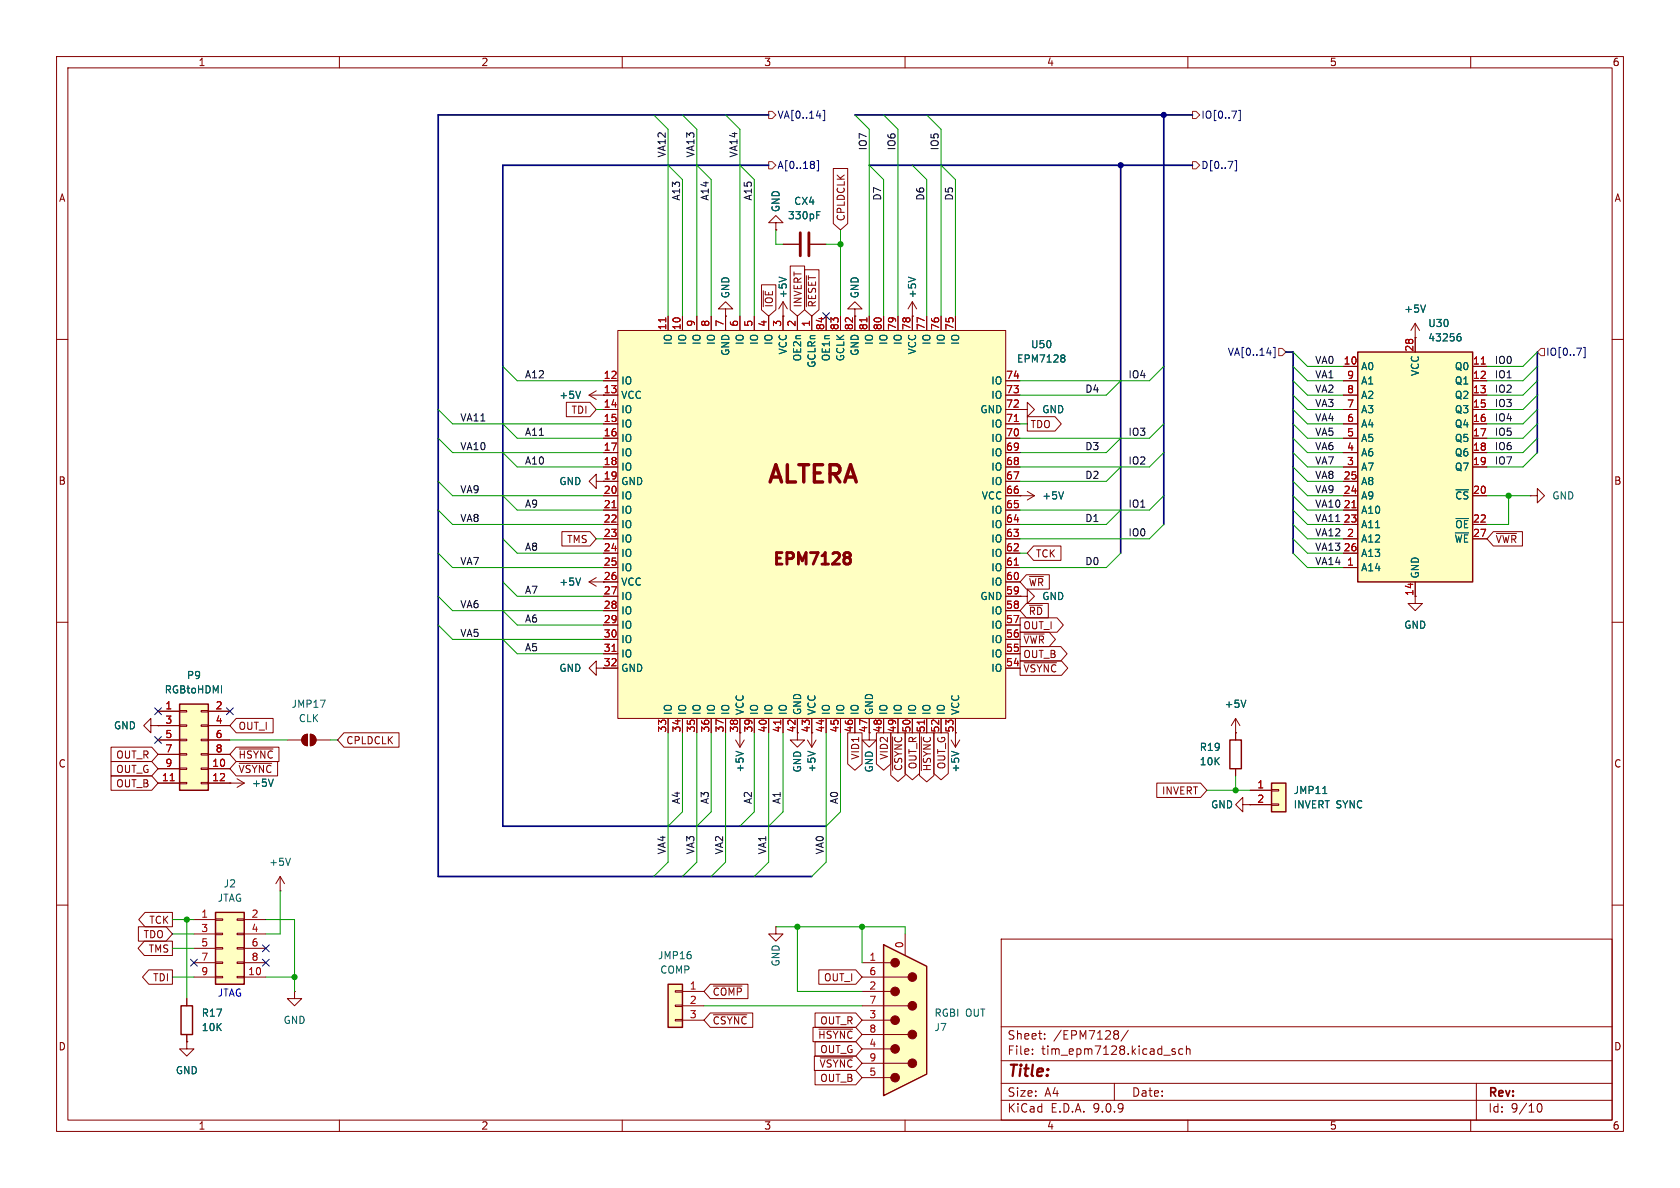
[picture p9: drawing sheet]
<svg xmlns="http://www.w3.org/2000/svg" width="297mm" height="210mm" viewBox="0 0 297 210" stroke-linecap="round" stroke-linejoin="round" font-family="sans-serif">
<g fill="none" stroke="#840000" stroke-width=".18">
<path d="M10 10h277v190h-277zM12 12h273v186h-273zM60 10v2M110 10v2M160 10v2M210 10v2M260 10v2M138.4 43.2h2.8M143.3 43.2h2.7M161.3 55.9h.1M161.3 53.3l-.8 1.3M161.3 53.3l.8 1.3"/>
<path d="M161.3 53.3v2.6M10 60h2M104.1 69.9l1.3 .7M104.1 69.9h2.6M105.4 69.1l-1.3 .8M285 60h2M10 110h2M285 110h2M141 129.5v1.3h1.2l-1.2 1.3-1.3-1.3h1.3M142.7 130.8l.8 1.3M143.5 129.5v2.6M144.3 130.8l-.8 1.3"/>
<path d="M153.7 129.5v1.3h1.2l-1.2 1.3-1.3-1.3h1.3M10 160h2M177 166h108v32h-108zM285 160h2M60 198v2M110 198v2M160 198v2M177 194.5h108M177 191.5h108M177 187.5h108M177 181.5h108M182.5 186.3v.1"/>
<path d="M182.5 185.5v.1M184.7 183.6v.1M184.7 182.8v.1M197 191.5v3M197.2 182.2l.4 .1 .1 .2-.2 .3M197.2 182.8h.3M197.5 182.8l.2 .2v.4l-.1 .2-.4 .1M199.5 182.1l-1.3 2M207.2 185.7l.6 .4-.2 .3-.4-.1M207.7 185.5l-.3-.1-.2 .2M209.1 185.5l-.4-.1-.3 .3v.4l.1 .2h.6M209.7 185.5l.3-.1 .3 .1 .1 .9"/>
<path d="M209.7 184.9v1.5M210 198v2M260 198v2M261 191.5v6.5M271.7 195.7l.2-.5 .2-.1a.81 .81 0 0 1 .6 .6 .81 .81 0 0 1-.3 .8h-.4l-.3-.5"/>
</g>
<path d="M144.4 38h.4M144.4 37.4h.6M160.6 49l1.3 .4M102.6 69.2l-.4 1.2M142.8 132.8l1.3 .4" fill="none" stroke="#006464" stroke-width=".18"/>
<path d="M141.5 41.1v4.1M143 41.1v4.1" fill="none" stroke="#840000" stroke-width=".51"/>
<path d="M109.2 58.4h68.6v68.6h-68.6z" fill="#ffffc2"/>
<g fill="none" stroke="#840000" stroke-width=".18">
<path d="M109.2 58.4h68.6v68.6h-68.6zM118.1 55.9v2.5M120.6 55.9v2.5M123.2 55.9v2.5M125.7 55.9v2.5M128.3 55.9v2.5M130.8 55.9v2.5M133.3 55.9v2.5M135.9 55.9v2.5M138.4 55.9v2.5M141 55.9v2.5M143.5 55.9v2.5"/>
<path d="M146 55.9v2.5M148.6 55.9v2.5M151.1 55.9v2.5M153.7 55.9v2.5M156.2 55.9v2.5M158.7 55.9v2.5M161.3 55.9v2.5M163.8 55.9v2.5M166.4 55.9v2.5M168.9 55.9v2.5M106.7 67.3h2.5M106.7 69.9h2.5"/>
<path d="M106.7 72.4h2.5M106.7 74.9h2.5M106.7 77.5h2.5M177.8 67.3h2.5M177.8 69.9h2.5M177.8 72.4h2.5M177.8 74.9h2.5M177.8 77.5h2.5M106.7 80h2.5M106.7 82.6h2.5M106.7 85.1h2.5M106.7 87.6h2.5"/>
<path d="M106.7 90.2h2.5M106.7 92.7h2.5M106.7 95.3h2.5M106.7 97.8h2.5M177.8 80h2.5M177.8 82.6h2.5M177.8 85.1h2.5M177.8 87.6h2.5M177.8 90.2h2.5M177.8 92.7h2.5M177.8 95.3h2.5M177.8 97.8h2.5"/>
<path d="M106.7 100.3h2.5M106.7 102.9h2.5M106.7 105.4h2.5M106.7 108h2.5M106.7 110.5h2.5M106.7 113h2.5M106.7 115.6h2.5M106.7 118.1h2.5M177.8 100.3h2.5M177.8 102.9h2.5M177.8 105.4h2.5M177.8 108h2.5"/>
<path d="M177.8 110.5h2.5M177.8 113h2.5M177.8 115.6h2.5M177.8 118.1h2.5M118.1 127v2.5M120.6 127v2.5M123.2 127v2.5M125.7 127v2.5M128.3 127v2.5M130.8 127v2.5M133.3 127v2.5M135.9 127v2.5"/>
<path d="M138.4 127v2.5M141 127v2.5M143.5 127v2.5M146 127v2.5M148.6 127v2.5M151.1 127v2.5M153.7 127v2.5M156.2 127v2.5M158.7 127v2.5M161.3 127v2.5M163.8 127v2.5M166.4 127v2.5"/>
<path d="M168.9 127v2.5"/>
</g>
<path d="M149.4 98.5l.2 .1M149.4 97.8l.2-.1 .6 .1a.42 .42 0 0 1 .1 .4 .42 .42 0 0 1-.3 .4M149.6 98.6h.4M149.6 98.6l-.2 .1M150 98.6l.3 .3-.1 .6-.2 .2-.6-.1" fill="none" stroke="#840000" stroke-width=".51"/>
<path d="M117.7 56.2v.7M153.3 56.2v.7M179.3 74.5h.7M108.2 89.8h.7M179.3 99.9h.7M108.2 115.2h.7M138 127.3v.7M163.4 127.3v.7" fill="none" stroke="#a90000" stroke-width=".18"/>
<path d="M187.8 62.7h.2l.3 .3-.3 .3M187.8 63.3h.2M188 63.3l.3 .2v.3l-.2 .1-.3 .1" fill="none" stroke="#006464" stroke-width=".18"/>
<path d="M38.1 161.3h5.1v12.7h-5.1z" fill="#ffffc2"/>
<path d="M38.1 161.3h5.1v12.7h-5.1z" fill="none" stroke="#840000" stroke-width=".25"/>
<g fill="none" stroke="#840000" stroke-width=".18">
<path d="M180.3 72.4h1.3v-1.3l1.3 1.3-1.3 1.3v-1.3M180.3 72.4h.1M270.5 87.6h1.3v1.3l1.2-1.3-1.2-1.2v1.2M270.5 87.6h.1M180.3 105.4h1.3v-1.3l1.3 1.3-1.3 1.3v-1.3M180.3 105.4h.1M168.1 130.8l.8 1.3M168.9 129.5v2.6M169.7 130.8l-.8 1.3M49.5 157.5h.1M49.5 154.9l-.7 1.3M49.5 154.9l.8 1.3"/>
<path d="M49.5 154.9v2.6M34.3 162.6h3.8M34.3 165.1h3.8M34.3 167.6h3.8M34.3 170.2h3.8M34.3 172.7h3.8M38.1 162.4h1.3v.3h-1.3zM38.1 165h1.3v.2h-1.3zM38.1 167.5h1.3v.3h-1.3zM38.1 170.1h1.3v.2h-1.3zM38.1 172.6h1.3v.2h-1.3zM41.9 162.4h1.3v.3h-1.3z"/>
<path d="M41.9 165h1.3v.2h-1.3zM41.9 167.5h1.3v.3h-1.3zM41.9 170.1h1.3v.2h-1.3zM41.9 172.6h1.3v.2h-1.3zM43.2 162.6h3.8M43.2 165.1h3.8M43.2 167.6h3.8M43.2 170.2h3.8M43.2 172.7h3.8M52.1 175.3v1.2h1.2l-1.2 1.3-1.3-1.3h1.3M52.1 175.3h.1"/>
</g>
<path d="M168.2 132.8l1.3 .4M51.3 151.7l-.4 1.3" fill="none" stroke="#006464" stroke-width=".18"/>
<path d="M156.2 167l7.6 3.8v19.1l-7.6 3.8z" fill="#ffffc2"/>
<g fill="none" stroke="#840000" stroke-width=".18">
<path d="M105.4 85.1v-1.3l-1.3 1.3 1.3 1.3v-1.3h1.3M180.3 87.6h.1M180.3 87.6h2.6M181.6 86.9l1.3 .7M182.9 87.6l-1.3 .8M137.2 163.8v1.3h1.2l-1.2 1.3-1.3-1.3h1.3M137.2 163.8h.1M152.4 177.8h8.1M152.4 175.3h5.1M152.4 172.7h8.1M152.4 170.2h5.1M160 165.1v3.8"/>
<path d="M152.4 190.5h5.1M152.4 188h8.1M152.4 185.4h5.1M152.4 182.9h8.1M152.4 180.3h5.1"/>
</g>
<path d="M156.2 167l7.6 3.8v19.1l-7.6 3.8z" fill="none" stroke="#840000" stroke-width=".25"/>
<g fill="#840000" stroke="#840000" stroke-width=".18">
<circle cx="158.2" cy="190.5" r=".76"/>
<circle cx="158.2" cy="185.4" r=".76"/>
<circle cx="158.2" cy="180.3" r=".76"/>
<circle cx="158.2" cy="175.3" r=".76"/>
<circle cx="158.2" cy="170.2" r=".76"/>
<circle cx="161.3" cy="188" r=".76"/>
<circle cx="161.3" cy="182.9" r=".76"/>
<circle cx="161.3" cy="177.8" r=".76"/>
<circle cx="161.3" cy="172.7" r=".76"/>
</g>
<path d="M188 86.9l-.4 1.3" fill="none" stroke="#006464" stroke-width=".18"/>
<path d="M31.7 124.5h5.1v15.2h-5.1z" fill="#ffffc2"/>
<path d="M31.7 124.5h5.1v15.2h-5.1zM32 177.8h2v5.1h-2z" fill="none" stroke="#840000" stroke-width=".25"/>
<g fill="none" stroke="#840000" stroke-width=".18">
<path d="M137.2 39.4h-1.3l1.3-1.3 1.2 1.3h-1.2v1.2M128.3 54.6h1.2l-1.2-1.3-1.3 1.3h1.3v1.3M128.3 55.9h.1M137.2 40.6h.1M138.4 55.9h.1M138.4 53.3l-.7 1.3M138.4 53.3l.8 1.3M138.4 53.3v2.6M104.1 102.9l1.3 .7M104.1 102.9h2.6M105.4 118.1v-1.3l-1.3 1.3 1.3 1.3v-1.3h1.3M105.4 102.1l-1.3 .8"/>
<path d="M26.7 128.3v-1.3l-1.3 1.3 1.3 1.2v-1.2h1.2M27.9 128.3h.1M27.9 125.7h3.8M27.9 128.3h3.8M27.9 130.8h3.8M27.9 133.4h3.8M27.9 135.9h3.8M27.9 138.4h3.8M31.7 125.6h1.3v.3h-1.3zM31.7 128.1h1.3v.3h-1.3zM31.7 130.7h1.3v.2h-1.3zM31.7 133.2h1.3v.3h-1.3z"/>
<path d="M31.7 135.8h1.3v.2h-1.3zM31.7 138.3h1.3v.3h-1.3zM35.6 125.6h1.2v.3h-1.2zM35.6 128.1h1.2v.3h-1.2zM35.6 130.7h1.2v.2h-1.2zM35.6 133.2h1.2v.3h-1.2zM35.6 135.8h1.2v.2h-1.2zM35.6 138.3h1.2v.3h-1.2zM36.8 125.7h3.8M36.8 128.3h3.8M36.8 130.8h3.8M36.8 133.4h3.8"/>
<path d="M36.8 135.9h3.8M36.8 138.4h3.8M33 176.5v1.3M33 184.2v1.2h1.3l-1.3 1.3-1.3-1.3h1.3M33 184.2h.1M33 182.9v1.3"/>
</g>
<path d="M30.1 138h.7" fill="none" stroke="#a90000" stroke-width=".18"/>
<path d="M137.7 49l1.3 .4M102.6 102.2l-.4 1.2" fill="none" stroke="#006464" stroke-width=".18"/>
<path d="M240 62.2h20.3v40.7h-20.3z" fill="#ffffc2"/>
<path d="M240 62.2h20.3v40.7h-20.3zM217.4 130.8h2.1v5.1h-2.1z" fill="none" stroke="#840000" stroke-width=".25"/>
<g fill="none" stroke="#840000" stroke-width=".18">
<path d="M151.1 54.6h1.3l-1.3-1.3-1.2 1.3h1.2v1.3M151.1 55.9h.1M250.2 59.7h.1M250.2 57.2v5M250.2 57.2l.8 1.2M250.2 57.2l-.8 1.2M237.5 64.8h2.5M237.5 67.3h2.5M237.5 69.9h2.5M237.5 72.4h2.5M237.5 74.9h2.5M237.5 77.5h2.5"/>
<path d="M260.3 64.8h2.6M260.3 67.3h2.6M260.3 69.9h2.6M260.3 72.4h2.6M260.3 74.9h2.6M260.3 77.5h2.6M237.5 80h2.5M237.5 82.6h2.5M237.5 85.1h2.5M237.5 87.6h2.5M237.5 90.2h2.5M237.5 92.7h2.5"/>
<path d="M237.5 95.3h2.5M237.5 97.8h2.5M260.3 80h2.6M260.3 82.6h2.6M260.3 87.6h2.6M260.3 92.7h2.6M260.3 95.3h2.6M237.5 100.3h2.5M250.2 102.9v3.8h-1.3l1.3 1.3 1.3-1.3h-1.3M40.6 138.4h.1M40.6 138.4h2.6M41.9 137.7l1.3 .7"/>
<path d="M43.2 138.4l-1.3 .8M218.4 129.5h.1M218.4 127l-.7 1.3M218.4 127l.8 1.3M218.4 127v3.8M218.4 135.9v1.3"/>
</g>
<path d="M261.9 64.4h.7M239 89.8h.7" fill="none" stroke="#a90000" stroke-width=".18"/>
<path d="M252 53.9l-.4 1.3M257.8 59.5h.3l.2 .2-.1 .4-.4 .2M258.2 59l-.4 .1M48.3 137.7l-.4 1.3M220.3 123.8l-.5 1.2" fill="none" stroke="#006464" stroke-width=".18"/>
<path d="M224.8 138.4h2.5v5.1h-2.5z" fill="#ffffc2"/>
<path d="M224.8 138.4h2.5v5.1h-2.5z" fill="none" stroke="#840000" stroke-width=".25"/>
<g fill="none" stroke="#840000" stroke-width=".18">
<path d="M50.8 130.8h2.5M53.6 130.1l.8-.3v2a1.02 1.02 0 0 1-1-.6 1.02 1.02 0 0 1 .2-1.1zM54.9 129.8a1.02 1.02 0 0 1 1 1 1.02 1.02 0 0 1-1 1zM55.9 130.8h2.5M130 130.8l.8 1.3M130.8 129.5v2.6M131.6 130.8l-.8 1.3M221 139.7h3.8M224.8 139.6h1.3v.2h-1.3zM219.7 142.2v-1.2l-1.3 1.2 1.3 1.3v-1.3h1.3M221 142.2h.1M221 142.2h3.8"/>
<path d="M224.8 142.1h1.3v.3h-1.3z"/>
</g>
<path d="M130.1 132.8l1.3 .4M233.9 140.3h.7" fill="none" stroke="#006464" stroke-width=".18"/>
<g fill="#840000" stroke="#840000" stroke-width=".18">
<path d="M53.6 130.1l.8-.3v2a1.02 1.02 0 0 1-1-.6 1.02 1.02 0 0 1 .2-1.1z"/>
<path d="M54.9 129.8a1.02 1.02 0 0 1 1 1 1.02 1.02 0 0 1-1 1z"/>
</g>
<path d="M118.1 174h2.5v7.6h-2.5z" fill="#ffffc2"/>
<path d="M118.1 174h2.5v7.6h-2.5z" fill="none" stroke="#840000" stroke-width=".25"/>
<g fill="none" stroke="#840000" stroke-width=".18">
<path d="M147.3 29.8h2.6v9.7l-1.3 1.1-1.3-1.1zM118.1 55.9v2.5M120.6 55.9v2.5M123.2 55.9v2.5M125.7 55.9v2.5M128.3 55.9h.1M128.3 55.9v2.5M130.8 55.9v2.5M133.3 55.9v2.5M134.6 50.4h2.6v4.4l-1.3 1.1-1.3-1.1zM134.9 51.4v2.8M135.9 55.9v2.5"/>
<path d="M137.2 40.6h.1M138.4 55.9h.1M138.4 43.2h2.8M138.4 55.9v2.5M139.7 47h2.5v7.8l-1.2 1.1-1.3-1.1zM141 55.9v2.5M142.2 47.7h2.6v7.1l-1.3 1.1-1.3-1.1zM142.6 48.7v5.5M143.3 43.2h2.7M143.5 55.9v2.5M146 55.9v2.5M148.6 55.9v2.5"/>
<path d="M151.1 55.9h.1M151.1 55.9v2.5M153.7 55.9v2.5M156.2 55.9v2.5M158.7 55.9v2.5M161.3 55.9h.1M161.3 55.9v2.5M163.8 55.9v2.5M166.4 55.9v2.5M168.9 55.9v2.5M250.2 59.7h.1M250.2 59.7v2.5"/>
<path d="M100.1 71.1h4.2l1.1 1.3-1.1 1.3h-4.2zM106.7 67.3h2.5M106.7 69.9h2.5M106.7 72.4h2.5M106.7 74.9h2.5M106.7 77.5h2.5M177.8 67.3h2.5M177.8 69.9h2.5M177.8 72.4h2.5M177.8 74.9h2.5M177.8 77.5h2.5M180.3 72.4h.1"/>
<path d="M181.6 73.7h4.9l1.1 1.2-1.1 1.3h-4.9zM237.5 67.3h2.5M237.5 69.9h2.5M237.5 72.4h2.5M237.5 74.9h2.5M237.5 77.5h2.5M237.5 64.8h2.5M260.3 67.3h2.6M260.3 69.9h2.6M260.3 72.4h2.6M260.3 74.9h2.6M260.3 77.5h2.6"/>
<path d="M260.3 64.8h2.6M99.3 94h5l1.1 1.3-1.1 1.2h-5zM106.7 80h2.5M106.7 82.6h2.5M106.7 85.1h2.5M106.7 87.6h2.5M106.7 90.2h2.5M106.7 92.7h2.5M106.7 95.3h2.5M106.7 97.8h2.5M177.8 80h2.5M177.8 82.6h2.5"/>
<path d="M177.8 85.1h2.5M177.8 87.6h2.5M177.8 90.2h2.5M177.8 92.7h2.5M177.8 95.3h2.5M177.8 97.8h2.5M180.3 87.6h.1M182.7 96.5h4.9v2.6h-4.9l-1.1-1.3zM237.5 80h2.5M237.5 82.6h2.5M237.5 85.1h2.5M237.5 87.6h2.5"/>
<path d="M237.5 90.2h2.5M237.5 92.7h2.5M237.5 95.3h2.5M237.5 97.8h2.5M260.3 80h2.6M260.3 82.6h2.6M260.3 87.6h2.6M260.3 92.7h2.6M260.3 95.3h2.6M264 94h5.1v2.5h-5.1l-1.1-1.2zM264.5 94.3h3.6M106.7 100.3h2.5"/>
<path d="M106.7 102.9h2.5M106.7 105.4h2.5M106.7 108h2.5M106.7 110.5h2.5M106.7 113h2.5M106.7 115.6h2.5M106.7 118.1h2.5M177.8 100.3h2.5M177.8 102.9h2.5M177.8 105.4h2.5M177.8 108h2.5M177.8 110.5h2.5"/>
<path d="M177.8 113h2.5M177.8 115.6h2.5M177.8 118.1h2.5M180.3 109.2h6.6l1.1 1.3-1.1 1.3h-6.6zM180.3 116.8h7.4l1.1 1.3-1.1 1.3h-7.4zM180.3 114.3h7.2l1.2 1.3-1.2 1.2h-7.2zM180.3 111.8h5.2l1.1 1.2-1.1 1.3h-5.2zM180.3 105.4h.1M181 117.2h5.8M181 112.1h3.6M181.5 101.6h4v2.5h-4l-1.2-1.2zM181.5 106.7h3.8v2.5h-3.8l-1.2-1.2z"/>
<path d="M182 101.9h2.5M182 107h2.3M237.5 100.3h2.5M250.2 102.9v2.5M19.6 132.1h7.2l1.1 1.3-1.1 1.2h-7.2zM19.6 134.6h7.2l1.1 1.3-1.1 1.3h-7.2zM19.6 137.2h7.2l1.1 1.2-1.1 1.3h-7.2zM27.9 128.3h.1M27.9 125.7h3.8M27.9 128.3h3.8M27.9 130.8h3.8M27.9 133.4h3.8"/>
<path d="M27.9 135.9h3.8M27.9 138.4h3.8M36.8 125.7h3.8M36.8 128.3h3.8M36.8 130.8h3.8M36.8 133.4h3.8M36.8 135.9h3.8M36.8 138.4h3.8M40.6 138.4h.1M41.8 132.1h7.5v2.5h-7.5l-1.2-1.2zM41.8 127h6.5v2.5h-6.5l-1.2-1.2zM41.8 134.6h7.3v2.6h-7.3l-1.2-1.3z"/>
<path d="M42.3 132.4h6M42.3 134.9h5.7M60.8 129.5h9.7v2.6h-9.7l-1.1-1.3zM118.1 127v2.5M120.6 127v2.5M123.2 127v2.5M125.7 127v2.5M128.3 127v2.5M130.8 127v2.5M133.3 127v2.5M135.9 127v2.5M138.4 127v2.5"/>
<path d="M141 127v2.5M143.5 127v2.5M146 127v2.5M148.6 127v2.5M149.9 129.5h2.5v5.5l-1.3 1.2-1.2-1.2zM151.1 127v2.5M153.7 127v2.5M154.9 129.5h2.6v5.5l-1.3 1.2-1.3-1.2zM156.2 127v2.5M157.5 129.5h2.5v7.5l-1.3 1.2-1.2-1.2zM157.8 130.2v6M158.7 127v2.5"/>
<path d="M160 129.5h2.6v7.2l-1.3 1.2-1.3-1.2zM161.3 127v2.5M162.6 129.5h2.5v7.6l-1.3 1.1-1.2-1.1zM162.9 130.2v6M163.8 127v2.5M165.1 129.5h2.5v7.2l-1.2 1.2-1.3-1.2zM166.4 127v2.5M168.9 127v2.5M204.5 138.4h7.7l1.2 1.3-1.2 1.3h-7.7zM218.4 129.5h.1M218.4 129.5v1.3M218.4 135.9v1.3"/>
<path d="M221 139.7h3.8M221 142.2h.1M221 142.2h3.8M24.5 163.8h4.9l1.1 1.3-1.1 1.3h-4.9zM25.5 166.4h5v2.5h-5l-1.1-1.3zM25.6 161.3h4.9v2.5h-4.9l-1.1-1.2zM26.3 171.4h4.2v2.6h-4.2l-1.1-1.3zM33 176.5v1.3M119.4 175.1h1.2v.3h-1.2zM119.4 177.7h1.2v.2h-1.2zM120.6 175.3h3.9M120.6 177.8h3.9"/>
<path d="M125.6 174h6.6v2.5h-6.6l-1.1-1.2zM125.6 179.1h7.5v2.5h-7.5l-1.1-1.3zM126.1 174.3h5.1M126.1 179.4h5.9M144.1 179.1h7.2l1.1 1.2-1.1 1.3h-7.2zM144.8 171.4h6.5l1.1 1.3-1.1 1.3h-6.5zM33 184.2h.1M33 182.9v1.3M119.4 180.2h1.2v.3h-1.2zM120.6 180.3h3.9M143.7 181.6h7.6l1.1 1.3-1.1 1.3h-7.6zM144 186.7h7.3l1.1 1.3-1.1 1.2h-7.3z"/>
<path d="M144.1 189.2h7.2l1.1 1.3-1.1 1.3h-7.2zM144.1 184.1h7.2l1.1 1.3-1.1 1.3h-7.2zM144.8 181.9h5.9M145 187h5.7"/>
</g>
<g fill="none" stroke="#000084" stroke-width=".18">
<path d="M145.5 19.5h.3v1.8h-.3M217.8 19.6h.8l-.5 1.3M219 19.5h.3v1.8h-.3M143.9 28.6v.3M143.9 29.2v.5M144.4 28.4h.3v1.8h-.3M218.3 28.4h.3v1.8h-.3M145.4 55.3l1.3 1.2M146.7 55.3l-1.3 1.2M225.1 61.4h.3v1.8h-.3M278.7 61.5h.9l-.6 1.3M279.9 61.4h.3v1.8h-.3"/>
<path d="M27.3 130.2l1.2 1.2M27.3 125.1l1.2 1.2M28.5 130.2l-1.2 1.2M28.5 125.1l-1.2 1.2M40 125.1l1.2 1.2M41.2 125.1l-1.2 1.2M33.7 169.6l1.2 1.2M34.9 169.6l-1.2 1.2M46.4 169.6l1.2 1.2M46.4 167l1.2 1.2M47.6 169.6l-1.2 1.2M47.6 167l-1.2 1.2"/>
</g>
<path d="M135.9 19.7h.6l.7 .6-.7 .7h-.6zM210.8 19.7h.7l.6 .6-.6 .7h-.7zM135.9 28.6h.6l.7 .6-.7 .6h-.6zM210.8 28.6h.7l.6 .6-.6 .6h-.7zM226.1 61.6h.6l.6 .6-.6 .7h-.6zM272.4 61.6h.6v1.3h-.6l-.6-.7z" fill="none" stroke="#725600" stroke-width=".18"/>
<path d="M135.9 29.2h-47v116.9h57.1M135.9 20.3h-58.4v134.6h66M151.1 20.3h59.7M153.7 29.2h57.1M198.1 29.2v68.6M205.7 20.3v72.4M227.3 62.2h1.3v35.6M271.8 62.2v17.8" fill="none" stroke="#000084" stroke-width=".3"/>
<g fill="none" stroke="#009600" stroke-width=".18">
<path d="M115.6 20.3l2.5 2.6v33M118.1 29.2l2.5 2.6v24.1M120.6 20.3l2.6 2.6v33M123.2 29.2l2.5 2.6v24.1M128.3 20.3l2.5 2.6v33M130.8 29.2l2.5 2.6v24.1M151.1 20.3l2.6 2.6v33M153.7 29.2l2.5 2.6v24.1M156.2 20.3l2.5 2.6v33M161.3 29.2l2.5 2.6v24.1M163.8 20.3l2.6 2.6v33M166.4 29.2l2.5 2.6v24.1"/>
<path d="M137.2 40.6v2.6h1.2M146 43.2h2.6M148.6 40.6v15.3M77.5 72.4l2.5 2.5h26.7M77.5 77.5l2.5 2.5h26.7M88.9 64.8l2.5 2.5h15.3M88.9 74.9l2.5 2.6h15.3M105.4 72.4h1.3M180.3 74.9h1.3M198.1 67.3l-2.5 2.6h-15.3M198.1 77.5l-2.5 2.5h-15.3M205.7 64.8l-2.5 2.5h-22.9"/>
<path d="M205.7 74.9l-2.5 2.6h-22.9M228.6 64.8l2.5 2.5h6.4M228.6 72.4l2.5 2.5h6.4M228.6 74.9l2.5 2.6h6.4M228.6 67.3l2.5 2.6h6.4M228.6 77.5l2.5 2.5h6.4M228.6 62.2l2.5 2.6h6.4M228.6 69.9l2.5 2.5h6.4M271.8 64.8l-2.6 2.5h-6.3M271.8 72.4l-2.6 2.5h-6.3M271.8 74.9l-2.6 2.6h-6.3M271.8 67.3l-2.6 2.6h-6.3"/>
<path d="M271.8 77.5l-2.6 2.5h-6.3M271.8 62.2l-2.6 2.6h-6.3M271.8 69.9l-2.6 2.5h-6.3M77.5 97.8l2.5 2.5h26.7M77.5 85.1l2.5 2.5h26.7M77.5 90.2l2.5 2.5h26.7M88.9 80l2.5 2.6h15.3M88.9 87.6l2.5 2.6h15.3M88.9 95.3l2.5 2.5h15.3M105.4 95.3h1.3M180.3 97.8h1.3M198.1 82.6l-2.5 2.5h-15.3"/>
<path d="M198.1 97.8l-2.5 2.5h-15.3M198.1 90.2l-2.5 2.5h-15.3M205.7 80l-2.5 2.6h-22.9M205.7 87.6l-2.5 2.6h-22.9M205.7 92.7l-2.5 2.6h-22.9M228.6 82.6l2.5 2.5h6.4M228.6 80l2.5 2.6h6.4M228.6 87.6l2.5 2.6h6.4M228.6 97.8l2.5 2.5h6.4M228.6 85.1l2.5 2.5h6.4M228.6 90.2l2.5 2.5h6.4M228.6 92.7l2.5 2.6h6.4"/>
<path d="M228.6 95.3l2.5 2.5h6.4M262.9 87.6h7.6M266.7 87.6v5.1h-3.8M271.8 80l-2.6 2.6h-6.3M77.5 110.5l2.5 2.5h26.7M77.5 105.4l2.5 2.6h26.7M88.9 113l2.5 2.6h15.3M88.9 108l2.5 2.5h15.3M88.9 102.9l2.5 2.5h15.3M40.6 130.8h10.2M58.4 130.8h1.3M118.1 129.5v22.9l-2.5 2.5"/>
<path d="M120.6 129.5v14l-2.5 2.6M123.2 129.5v22.9l-2.6 2.5M125.7 129.5v14l-2.5 2.6M128.3 129.5v22.9l-2.6 2.5M133.3 129.5v14l-2.5 2.6M135.9 129.5v22.9l-2.6 2.5M138.4 129.5v14l-2.5 2.6M146 129.5v22.9l-2.5 2.5M148.6 129.5v14l-2.6 2.6M213.4 139.7h7.6M218.4 137.2v2.5M49.5 157.5v7.6h-2.5"/>
<path d="M30.5 162.6h3.8M30.5 165.1h3.8M30.5 167.6h3.8M30.5 172.7h3.8M33 162.6v13.9M47 162.6h5.1v12.7M47 172.7h5.1M124.5 177.8h27.9M137.2 163.8h22.8v1.3M141 163.8v11.5h11.4M152.4 163.8v6.4"/>
</g>
<g fill="none" stroke="#006464" stroke-width=".18">
<path d="M144.4 38h.4M144.4 37.4h.6M137.7 49l1.3 .4M160.6 49l1.3 .4M252 53.9l-.4 1.3M257.8 59.5h.3l.2 .2-.1 .4-.4 .2M258.2 59l-.4 .1M102.6 69.2l-.4 1.2M187.8 62.7h.2l.3 .3-.3 .3M187.8 63.3h.2M188 63.3l.3 .2v.3l-.2 .1-.3 .1M188 86.9l-.4 1.3"/>
<path d="M102.6 102.2l-.4 1.2M48.3 137.7l-.4 1.3M130.1 132.8l1.3 .4M142.8 132.8l1.3 .4M168.2 132.8l1.3 .4M220.3 123.8l-.5 1.2M233.9 140.3h.7"/>
</g>
<path d="M117.7 56.2v.7M153.3 56.2v.7M179.3 74.5h.7M261.9 64.4h.7M108.2 89.8h.7M179.3 99.9h.7M239 89.8h.7M108.2 115.2h.7M30.1 138h.7M138 127.3v.7M163.4 127.3v.7" fill="none" stroke="#a90000" stroke-width=".18"/>
<g fill="#009600" stroke="#009600" stroke-width=".18">
<circle cx="141" cy="163.8" r=".46"/>
<circle cx="152.4" cy="163.8" r=".46"/>
<circle cx="33" cy="162.6" r=".46"/>
<circle cx="52.1" cy="172.7" r=".46"/>
<circle cx="218.4" cy="139.7" r=".46"/>
<circle cx="266.7" cy="87.6" r=".46"/>
<circle cx="148.6" cy="43.2" r=".46"/>
</g>
<g fill="#000084" stroke="#000084" stroke-width=".18">
<circle cx="198.1" cy="29.2" r=".46"/>
<circle cx="205.7" cy="20.3" r=".46"/>
</g>
<text font-size="4.2" fill="#840000" x="135.2" y="86.3">ALTERA</text>
<g font-size="2.8" fill="#840000">
<text x="136.2" y="100.6">EPM7128</text>
<text x="178" y="190.9">Title:</text>
</g>
<g font-size="2.1" fill="#840000">
<text x="178" y="184">Sheet:</text>
<text x="186.2" y="184">/EPM7128/</text>
<text x="178" y="186.7">File:</text>
<text x="184.1" y="186.7">tim_epm7128.kicad_sch</text>
<text x="178" y="196.9">KiCad</text>
<text x="178" y="194.1">Size:</text>
<text x="184.7" y="194.1">A4</text>
<text x="185.7" y="196.9">E.D.A.</text>
<text x="193.3" y="196.9">9.0.9</text>
<text x="200" y="194.1">Date:</text>
<text x="263" y="194.3">Rev:</text>
<text x="263" y="196.9">Id:</text>
<text x="267.1" y="196.9">9/10</text>
</g>
<g font-size="1.8" fill="#840000">
<text x="35" y="11.9">1</text>
<text x="85" y="11.9">2</text>
<text x="135" y="11.9">3</text>
<text x="185" y="11.9">4</text>
<text x="235" y="11.9">5</text>
<text x="285" y="11.9">6</text>
<text x="10.3" y="35.9">A</text>
<text x="285.3" y="35.9">A</text>
<text x="149.5" y="39.2" transform="rotate(-90 149.5 39.2)">CPLDCLK</text>
<text x="136.8" y="54.5" transform="rotate(-90 136.8 54.5)">~{IOE}</text>
<text x="141.9" y="54.5" transform="rotate(-90 141.9 54.5)">INVERT</text>
<text x="144.5" y="54.5" transform="rotate(-90 144.5 54.5)">~{RESET}</text>
<text x="100.9" y="73.3">TDI</text>
<text x="182.1" y="75.9">TDO</text>
<text x="10.3" y="85.9">B</text>
<text x="285.3" y="85.9">B</text>
<text x="100.1" y="96.2">TMS</text>
<text x="183" y="98.7">TCK</text>
<text x="264.3" y="96.2">~{VWR}</text>
<text x="181.8" y="103.8">~{WR}</text>
<text x="180.8" y="111.4">OUT_I</text>
<text x="180.8" y="114">~{VWR}</text>
<text x="181.8" y="108.9">~{RD}</text>
<text x="180.8" y="119.1">~{VSYNC}</text>
<text x="180.8" y="116.5">OUT_B</text>
<text x="42.1" y="129.2">OUT_I</text>
<text x="61.1" y="131.8">CPLDCLK</text>
<text x="140.7" y="129.6" transform="rotate(-90 140.7 129.6)">42</text>
<text x="143.3" y="129.6" transform="rotate(-90 143.3 129.6)">43</text>
<text x="153.4" y="129.6" transform="rotate(-90 153.4 129.6)">47</text>
<text x="168.7" y="129.6" transform="rotate(-90 168.7 129.6)">53</text>
<text x="10.3" y="135.9">C</text>
<text x="20.4" y="134.3">OUT_R</text>
<text x="20.4" y="136.8">OUT_G</text>
<text x="42.1" y="134.3">~{HSYNC}</text>
<text x="42.1" y="136.8">~{VSYNC}</text>
<text x="152.1" y="134.4" transform="rotate(-90 152.1 134.4)">VID1</text>
<text x="157.2" y="134.4" transform="rotate(-90 157.2 134.4)">VID2</text>
<text x="159.7" y="136.4" transform="rotate(-90 159.7 136.4)">~{CSYNC}</text>
<text x="162.2" y="136.1" transform="rotate(-90 162.2 136.1)">OUT_R</text>
<text x="164.8" y="136.4" transform="rotate(-90 164.8 136.4)">~{HSYNC}</text>
<text x="167.3" y="136.1" transform="rotate(-90 167.3 136.1)">OUT_G</text>
<text x="285.3" y="135.9">C</text>
<text x="20.4" y="139.4">OUT_B</text>
<text x="205.3" y="140.7">INVERT</text>
<text x="25.3" y="166.1">TDO</text>
<text x="26.3" y="163.5">TCK</text>
<text x="26.2" y="168.6">TMS</text>
<text x="27" y="173.7">TDI</text>
<text x="145.6" y="173.7">OUT_I</text>
<text x="125.9" y="176.2">~{COMP}</text>
<text x="10.3" y="185.9">D</text>
<text x="125.9" y="181.3">~{CSYNC}</text>
<text x="144.5" y="183.8">~{HSYNC}</text>
<text x="144.9" y="181.3">OUT_R</text>
<text x="285.3" y="185.9">D</text>
<text x="144.8" y="188.9">~{VSYNC}</text>
<text x="144.9" y="191.5">OUT_B</text>
<text x="144.9" y="186.4">OUT_G</text>
<text x="35" y="199.9">1</text>
<text x="85" y="199.9">2</text>
<text x="135" y="199.9">3</text>
<text x="185" y="199.9">4</text>
<text x="235" y="199.9">5</text>
<text x="285" y="199.9">6</text>
</g>
<g font-size="1.8" fill="#000084">
<text x="137.4" y="21.2">VA[0..14]</text>
<text x="212.3" y="21.2">IO[0..7]</text>
<text x="137.4" y="30.1">A[0..18]</text>
<text x="212.3" y="30.1">D[0..7]</text>
<text x="217" y="63.1">VA[0..14]</text>
<text x="273.2" y="63.1">IO[0..7]</text>
</g>
<g font-size="1.8" fill="#0f0f0f">
<text x="117.8" y="27.9" transform="rotate(-90 117.8 27.9)">VA12</text>
<text x="122.8" y="27.9" transform="rotate(-90 122.8 27.9)">VA13</text>
<text x="130.5" y="27.9" transform="rotate(-90 130.5 27.9)">VA14</text>
<text x="153.3" y="26.7" transform="rotate(-90 153.3 26.7)">IO7</text>
<text x="158.4" y="26.7" transform="rotate(-90 158.4 26.7)">IO6</text>
<text x="166" y="26.7" transform="rotate(-90 166 26.7)">IO5</text>
<text x="120.3" y="35.6" transform="rotate(-90 120.3 35.6)">A13</text>
<text x="125.4" y="35.6" transform="rotate(-90 125.4 35.6)">A14</text>
<text x="133" y="35.6" transform="rotate(-90 133 35.6)">A15</text>
<text x="155.9" y="35.6" transform="rotate(-90 155.9 35.6)">D7</text>
<text x="163.5" y="35.6" transform="rotate(-90 163.5 35.6)">D6</text>
<text x="168.6" y="35.6" transform="rotate(-90 168.6 35.6)">D5</text>
<text x="232.4" y="64.4">VA0</text>
<text x="264.2" y="64.4">IO0</text>
<text x="92.7" y="67">A12</text>
<text x="191.8" y="69.5">D4</text>
<text x="199.4" y="67">IO4</text>
<text x="232.4" y="67">VA1</text>
<text x="232.4" y="69.5">VA2</text>
<text x="264.2" y="67">IO1</text>
<text x="264.2" y="69.5">IO2</text>
<text x="81.3" y="74.6">VA11</text>
<text x="92.7" y="77.1">A11</text>
<text x="199.4" y="77.1">IO3</text>
<text x="232.4" y="77.1">VA5</text>
<text x="232.4" y="74.6">VA4</text>
<text x="232.4" y="72">VA3</text>
<text x="264.2" y="72">IO3</text>
<text x="264.2" y="74.6">IO4</text>
<text x="264.2" y="77.1">IO5</text>
<text x="81.3" y="79.7">VA10</text>
<text x="92.7" y="82.2">A10</text>
<text x="191.8" y="79.7">D3</text>
<text x="199.4" y="82.2">IO2</text>
<text x="232.4" y="79.7">VA6</text>
<text x="232.4" y="82.2">VA7</text>
<text x="264.2" y="79.7">IO6</text>
<text x="264.2" y="82.2">IO7</text>
<text x="81.3" y="87.3">VA9</text>
<text x="92.7" y="89.8">A9</text>
<text x="191.8" y="84.7">D2</text>
<text x="199.4" y="89.8">IO1</text>
<text x="232.4" y="84.7">VA8</text>
<text x="232.4" y="87.3">VA9</text>
<text x="232.4" y="89.8">VA10</text>
<text x="81.3" y="92.4">VA8</text>
<text x="191.8" y="92.4">D1</text>
<text x="199.4" y="94.9">IO0</text>
<text x="232.4" y="92.4">VA11</text>
<text x="232.4" y="94.9">VA12</text>
<text x="81.3" y="100">VA7</text>
<text x="92.7" y="97.4">A8</text>
<text x="191.8" y="100">D0</text>
<text x="232.4" y="97.4">VA13</text>
<text x="232.4" y="100">VA14</text>
<text x="81.3" y="107.6">VA6</text>
<text x="92.7" y="105.1">A7</text>
<text x="81.3" y="112.7">VA5</text>
<text x="92.7" y="110.1">A6</text>
<text x="92.7" y="115.2">A5</text>
<text x="120.3" y="142.2" transform="rotate(-90 120.3 142.2)">A4</text>
<text x="125.4" y="142.2" transform="rotate(-90 125.4 142.2)">A3</text>
<text x="133" y="142.2" transform="rotate(-90 133 142.2)">A2</text>
<text x="138.1" y="142.2" transform="rotate(-90 138.1 142.2)">A1</text>
<text x="148.2" y="142.2" transform="rotate(-90 148.2 142.2)">A0</text>
<text x="117.8" y="151.1" transform="rotate(-90 117.8 151.1)">VA4</text>
<text x="122.8" y="151.1" transform="rotate(-90 122.8 151.1)">VA3</text>
<text x="127.9" y="151.1" transform="rotate(-90 127.9 151.1)">VA2</text>
<text x="135.5" y="151.1" transform="rotate(-90 135.5 151.1)">VA1</text>
<text x="145.7" y="151.1" transform="rotate(-90 145.7 151.1)">VA0</text>
</g>
<g font-size="1.8" fill="#006464">
<text x="138" y="37.6" transform="rotate(-90 138 37.6)">GND</text>
<text x="139.2" y="39">330pF</text>
<text x="140.3" y="36.4">CX4</text>
<text x="129.1" y="52.8" transform="rotate(-90 129.1 52.8)">GND</text>
<text x="139.3" y="52.8" transform="rotate(-90 139.3 52.8)">+5V</text>
<text x="152" y="52.8" transform="rotate(-90 152 52.8)">GND</text>
<text x="162.2" y="52.8" transform="rotate(-90 162.2 52.8)">+5V</text>
<text x="248.2" y="55.5">+5V</text>
<text x="252.4" y="58">U30</text>
<text x="119" y="61.1" transform="rotate(-90 119 61.1)">IO</text>
<text x="121.5" y="61.1" transform="rotate(-90 121.5 61.1)">IO</text>
<text x="124.1" y="61.1" transform="rotate(-90 124.1 61.1)">IO</text>
<text x="126.6" y="61.1" transform="rotate(-90 126.6 61.1)">IO</text>
<text x="129.1" y="63" transform="rotate(-90 129.1 63)">GND</text>
<text x="131.7" y="61.1" transform="rotate(-90 131.7 61.1)">IO</text>
<text x="134.2" y="61.1" transform="rotate(-90 134.2 61.1)">IO</text>
<text x="136.8" y="61.1" transform="rotate(-90 136.8 61.1)">IO</text>
<text x="139.3" y="62.8" transform="rotate(-90 139.3 62.8)">VCC</text>
<text x="141.8" y="64" transform="rotate(-90 141.8 64)">OE2n</text>
<text x="144.4" y="65.1" transform="rotate(-90 144.4 65.1)">GCLRn</text>
<text x="146.9" y="64" transform="rotate(-90 146.9 64)">OE1n</text>
<text x="149.5" y="64" transform="rotate(-90 149.5 64)">GCLK</text>
<text x="152" y="63" transform="rotate(-90 152 63)">GND</text>
<text x="154.5" y="61.1" transform="rotate(-90 154.5 61.1)">IO</text>
<text x="157.1" y="61.1" transform="rotate(-90 157.1 61.1)">IO</text>
<text x="159.6" y="61.1" transform="rotate(-90 159.6 61.1)">IO</text>
<text x="162.2" y="62.8" transform="rotate(-90 162.2 62.8)">VCC</text>
<text x="164.7" y="61.1" transform="rotate(-90 164.7 61.1)">IO</text>
<text x="167.2" y="61.1" transform="rotate(-90 167.2 61.1)">IO</text>
<text x="169.8" y="61.1" transform="rotate(-90 169.8 61.1)">IO</text>
<text x="179.7" y="64.3">EPM7128</text>
<text x="182.2" y="61.8">U50</text>
<text x="240.5" y="65.6">A0</text>
<text x="252.4" y="60.6">43256</text>
<text x="257.1" y="65.6">Q0</text>
<text x="98.8" y="70.7">+5V</text>
<text x="109.7" y="68.2">IO</text>
<text x="109.7" y="70.7">VCC</text>
<text x="175.2" y="68.2">IO</text>
<text x="175.2" y="70.7">IO</text>
<text x="240.5" y="68.2">A1</text>
<text x="240.5" y="70.7">A2</text>
<text x="251.1" y="66.6" transform="rotate(-90 251.1 66.6)">VCC</text>
<text x="257.1" y="68.2">Q1</text>
<text x="257.1" y="70.7">Q2</text>
<text x="109.7" y="73.3">IO</text>
<text x="109.7" y="75.8">IO</text>
<text x="173.2" y="73.3">GND</text>
<text x="175.2" y="75.8">IO</text>
<text x="184.2" y="73.3">GND</text>
<text x="240.5" y="73.3">A3</text>
<text x="240.5" y="75.8">A4</text>
<text x="257.1" y="73.3">Q3</text>
<text x="257.1" y="75.8">Q4</text>
<text x="109.7" y="78.3">IO</text>
<text x="109.7" y="80.9">IO</text>
<text x="109.7" y="83.4">IO</text>
<text x="175.2" y="78.3">IO</text>
<text x="175.2" y="80.9">IO</text>
<text x="175.2" y="83.4">IO</text>
<text x="240.5" y="78.3">A5</text>
<text x="240.5" y="80.9">A6</text>
<text x="240.5" y="83.4">A7</text>
<text x="257.1" y="78.3">Q5</text>
<text x="257.1" y="80.9">Q6</text>
<text x="257.1" y="83.4">Q7</text>
<text x="98.8" y="86">GND</text>
<text x="109.7" y="86">GND</text>
<text x="109.7" y="88.5">IO</text>
<text x="173.5" y="88.5">VCC</text>
<text x="175.2" y="86">IO</text>
<text x="184.2" y="88.5">+5V</text>
<text x="240.5" y="86">A8</text>
<text x="240.5" y="88.5">A9</text>
<text x="257.2" y="88.5">~{CS}</text>
<text x="274.3" y="88.5">GND</text>
<text x="109.7" y="91">IO</text>
<text x="109.7" y="93.6">IO</text>
<text x="175.2" y="91">IO</text>
<text x="175.2" y="93.6">IO</text>
<text x="240.5" y="91">A10</text>
<text x="240.5" y="93.6">A11</text>
<text x="257.2" y="93.6">~{OE}</text>
<text x="109.7" y="96.1">IO</text>
<text x="109.7" y="98.7">IO</text>
<text x="109.7" y="101.2">IO</text>
<text x="175.2" y="96.1">IO</text>
<text x="175.2" y="98.7">IO</text>
<text x="175.2" y="101.2">IO</text>
<text x="240.5" y="96.1">A12</text>
<text x="240.5" y="98.7">A13</text>
<text x="240.5" y="101.2">A14</text>
<text x="257" y="96.1">~{WE}</text>
<text x="98.8" y="103.7">+5V</text>
<text x="109.7" y="103.7">VCC</text>
<text x="109.7" y="106.3">IO</text>
<text x="173.2" y="106.3">GND</text>
<text x="175.2" y="103.7">IO</text>
<text x="184.2" y="106.3">GND</text>
<text x="251.1" y="102.4" transform="rotate(-90 251.1 102.4)">GND</text>
<text x="109.7" y="108.8">IO</text>
<text x="109.7" y="111.4">IO</text>
<text x="109.7" y="113.9">IO</text>
<text x="175.2" y="108.8">IO</text>
<text x="175.2" y="111.4">IO</text>
<text x="175.2" y="113.9">IO</text>
<text x="248.2" y="111.4">GND</text>
<text x="98.8" y="119">GND</text>
<text x="109.7" y="116.4">IO</text>
<text x="109.7" y="119">GND</text>
<text x="175.2" y="116.4">IO</text>
<text x="175.2" y="119">IO</text>
<text x="29" y="122.8">RGBtoHDMI</text>
<text x="32.9" y="120.2">P9</text>
<text x="51.5" y="125.3">JMP17</text>
<text x="216.4" y="125.3">+5V</text>
<text x="20" y="129.1">GND</text>
<text x="52.7" y="127.9">CLK</text>
<text x="119" y="126.5" transform="rotate(-90 119 126.5)">IO</text>
<text x="121.5" y="126.5" transform="rotate(-90 121.5 126.5)">IO</text>
<text x="124.1" y="126.5" transform="rotate(-90 124.1 126.5)">IO</text>
<text x="126.6" y="126.5" transform="rotate(-90 126.6 126.5)">IO</text>
<text x="129.1" y="126.5" transform="rotate(-90 129.1 126.5)">IO</text>
<text x="131.7" y="126.5" transform="rotate(-90 131.7 126.5)">VCC</text>
<text x="134.2" y="126.5" transform="rotate(-90 134.2 126.5)">IO</text>
<text x="136.8" y="126.5" transform="rotate(-90 136.8 126.5)">IO</text>
<text x="139.3" y="126.5" transform="rotate(-90 139.3 126.5)">IO</text>
<text x="141.8" y="126.5" transform="rotate(-90 141.8 126.5)">GND</text>
<text x="144.4" y="126.5" transform="rotate(-90 144.4 126.5)">VCC</text>
<text x="146.9" y="126.5" transform="rotate(-90 146.9 126.5)">IO</text>
<text x="149.5" y="126.5" transform="rotate(-90 149.5 126.5)">IO</text>
<text x="152" y="126.5" transform="rotate(-90 152 126.5)">IO</text>
<text x="154.5" y="126.5" transform="rotate(-90 154.5 126.5)">GND</text>
<text x="157.1" y="126.5" transform="rotate(-90 157.1 126.5)">IO</text>
<text x="159.6" y="126.5" transform="rotate(-90 159.6 126.5)">IO</text>
<text x="162.2" y="126.5" transform="rotate(-90 162.2 126.5)">IO</text>
<text x="164.7" y="126.5" transform="rotate(-90 164.7 126.5)">IO</text>
<text x="167.2" y="126.5" transform="rotate(-90 167.2 126.5)">IO</text>
<text x="169.8" y="126.5" transform="rotate(-90 169.8 126.5)">VCC</text>
<text x="131.7" y="136.7" transform="rotate(-90 131.7 136.7)">+5V</text>
<text x="141.8" y="136.7" transform="rotate(-90 141.8 136.7)">GND</text>
<text x="144.4" y="136.7" transform="rotate(-90 144.4 136.7)">+5V</text>
<text x="154.5" y="136.7" transform="rotate(-90 154.5 136.7)">GND</text>
<text x="169.8" y="136.7" transform="rotate(-90 169.8 136.7)">+5V</text>
<text x="212" y="132.9">R19</text>
<text x="212" y="135.5">10K</text>
<text x="44.5" y="139.3">+5V</text>
<text x="214" y="143.1">GND</text>
<text x="228.6" y="143.1">INVERT SYNC</text>
<text x="228.6" y="140.6">JMP11</text>
<text x="47.5" y="153.3">+5V</text>
<text x="38.4" y="159.6">JTAG</text>
<text x="39.4" y="157.1">J2</text>
<text x="116.2" y="169.8">JMP16</text>
<text x="116.6" y="172.3">COMP</text>
<text x="138" y="170.9" transform="rotate(-90 138 170.9)">GND</text>
<text x="35.6" y="179.9">R17</text>
<text x="165.1" y="179.9">RGBI</text>
<text x="170.7" y="179.9">OUT</text>
<text x="35.6" y="182.5">10K</text>
<text x="50" y="181.2">GND</text>
<text x="165.1" y="182.5">J7</text>
<text x="31" y="190.1">GND</text>
</g>
<g font-size="1.8" fill="#a90000">
<text x="117.9" y="58.5" transform="rotate(-90 117.9 58.5)">11</text>
<text x="120.4" y="58.5" transform="rotate(-90 120.4 58.5)">10</text>
<text x="122.9" y="57.9" transform="rotate(-90 122.9 57.9)">9</text>
<text x="125.5" y="57.9" transform="rotate(-90 125.5 57.9)">8</text>
<text x="128" y="57.9" transform="rotate(-90 128 57.9)">7</text>
<text x="130.6" y="57.9" transform="rotate(-90 130.6 57.9)">6</text>
<text x="133.1" y="57.9" transform="rotate(-90 133.1 57.9)">5</text>
<text x="135.6" y="57.9" transform="rotate(-90 135.6 57.9)">4</text>
<text x="138.2" y="57.9" transform="rotate(-90 138.2 57.9)">3</text>
<text x="140.7" y="57.9" transform="rotate(-90 140.7 57.9)">2</text>
<text x="143.3" y="57.9" transform="rotate(-90 143.3 57.9)">1</text>
<text x="145.8" y="58.5" transform="rotate(-90 145.8 58.5)">84</text>
<text x="148.3" y="58.5" transform="rotate(-90 148.3 58.5)">83</text>
<text x="150.9" y="58.5" transform="rotate(-90 150.9 58.5)">82</text>
<text x="153.4" y="58.5" transform="rotate(-90 153.4 58.5)">81</text>
<text x="156" y="58.5" transform="rotate(-90 156 58.5)">80</text>
<text x="158.5" y="58.5" transform="rotate(-90 158.5 58.5)">79</text>
<text x="161" y="58.5" transform="rotate(-90 161 58.5)">78</text>
<text x="163.6" y="58.5" transform="rotate(-90 163.6 58.5)">77</text>
<text x="166.1" y="58.5" transform="rotate(-90 166.1 58.5)">76</text>
<text x="168.7" y="58.5" transform="rotate(-90 168.7 58.5)">75</text>
<text x="237.4" y="64.5">10</text>
<text x="249.9" y="62.3" transform="rotate(-90 249.9 62.3)">28</text>
<text x="260.3" y="64.5">11</text>
<text x="106.6" y="67.1">12</text>
<text x="106.6" y="69.6">13</text>
<text x="177.8" y="67.1">74</text>
<text x="177.8" y="69.6">73</text>
<text x="238.1" y="67.1">9</text>
<text x="238.1" y="69.6">8</text>
<text x="260.3" y="67.1">12</text>
<text x="260.3" y="69.6">13</text>
<text x="106.6" y="72.1">14</text>
<text x="106.6" y="74.7">15</text>
<text x="106.6" y="77.2">16</text>
<text x="177.8" y="72.1">72</text>
<text x="177.8" y="74.7">71</text>
<text x="177.8" y="77.2">70</text>
<text x="238.1" y="72.1">7</text>
<text x="238.1" y="74.7">6</text>
<text x="238.1" y="77.2">5</text>
<text x="260.3" y="72.1">15</text>
<text x="260.3" y="74.7">16</text>
<text x="260.3" y="77.2">17</text>
<text x="106.6" y="79.8">17</text>
<text x="106.6" y="82.3">18</text>
<text x="177.8" y="79.8">69</text>
<text x="177.8" y="82.3">68</text>
<text x="238.1" y="79.8">4</text>
<text x="238.1" y="82.3">3</text>
<text x="260.3" y="79.8">18</text>
<text x="260.3" y="82.3">19</text>
<text x="106.6" y="84.8">19</text>
<text x="106.6" y="87.4">20</text>
<text x="106.6" y="89.9">21</text>
<text x="177.8" y="84.8">67</text>
<text x="177.8" y="87.4">66</text>
<text x="177.8" y="89.9">65</text>
<text x="237.4" y="84.8">25</text>
<text x="237.4" y="87.4">24</text>
<text x="237.4" y="89.9">21</text>
<text x="260.3" y="87.4">20</text>
<text x="106.6" y="92.5">22</text>
<text x="106.6" y="95">23</text>
<text x="177.8" y="92.5">64</text>
<text x="177.8" y="95">63</text>
<text x="237.4" y="92.5">23</text>
<text x="238.1" y="95">2</text>
<text x="260.3" y="92.5">22</text>
<text x="260.3" y="95">27</text>
<text x="106.6" y="97.5">24</text>
<text x="106.6" y="100.1">25</text>
<text x="177.8" y="97.5">62</text>
<text x="177.8" y="100.1">61</text>
<text x="237.4" y="97.5">26</text>
<text x="238.1" y="100.1">1</text>
<text x="106.6" y="102.6">26</text>
<text x="106.6" y="105.2">27</text>
<text x="106.6" y="107.7">28</text>
<text x="177.8" y="102.6">60</text>
<text x="177.8" y="105.2">59</text>
<text x="177.8" y="107.7">58</text>
<text x="249.9" y="105.5" transform="rotate(-90 249.9 105.5)">14</text>
<text x="106.6" y="110.2">29</text>
<text x="106.6" y="112.8">30</text>
<text x="177.8" y="110.2">57</text>
<text x="177.8" y="112.8">56</text>
<text x="106.6" y="115.3">31</text>
<text x="106.6" y="117.9">32</text>
<text x="177.8" y="115.3">55</text>
<text x="177.8" y="117.9">54</text>
<text x="29.1" y="125.5">1</text>
<text x="38" y="125.5">2</text>
<text x="29.1" y="128">3</text>
<text x="29.1" y="130.6">5</text>
<text x="38" y="128">4</text>
<text x="38" y="130.6">6</text>
<text x="117.9" y="129.6" transform="rotate(-90 117.9 129.6)">33</text>
<text x="120.4" y="129.6" transform="rotate(-90 120.4 129.6)">34</text>
<text x="122.9" y="129.6" transform="rotate(-90 122.9 129.6)">35</text>
<text x="125.5" y="129.6" transform="rotate(-90 125.5 129.6)">36</text>
<text x="128" y="129.6" transform="rotate(-90 128 129.6)">37</text>
<text x="130.6" y="129.6" transform="rotate(-90 130.6 129.6)">38</text>
<text x="133.1" y="129.6" transform="rotate(-90 133.1 129.6)">39</text>
<text x="135.6" y="129.6" transform="rotate(-90 135.6 129.6)">40</text>
<text x="138.2" y="129.6" transform="rotate(-90 138.2 129.6)">41</text>
<text x="145.8" y="129.6" transform="rotate(-90 145.8 129.6)">44</text>
<text x="148.3" y="129.6" transform="rotate(-90 148.3 129.6)">45</text>
<text x="150.9" y="129.6" transform="rotate(-90 150.9 129.6)">46</text>
<text x="156" y="129.6" transform="rotate(-90 156 129.6)">48</text>
<text x="158.5" y="129.6" transform="rotate(-90 158.5 129.6)">49</text>
<text x="161" y="129.6" transform="rotate(-90 161 129.6)">50</text>
<text x="163.6" y="129.6" transform="rotate(-90 163.6 129.6)">51</text>
<text x="166.1" y="129.6" transform="rotate(-90 166.1 129.6)">52</text>
<text x="29.1" y="133.1">7</text>
<text x="29.1" y="135.6">9</text>
<text x="37.4" y="135.6">10</text>
<text x="38" y="133.1">8</text>
<text x="28.5" y="138.2">11</text>
<text x="37.4" y="138.2">12</text>
<text x="222.2" y="139.4">1</text>
<text x="222.2" y="142">2</text>
<text x="35.5" y="162.3">1</text>
<text x="35.5" y="164.8">3</text>
<text x="35.5" y="167.4">5</text>
<text x="44.4" y="162.3">2</text>
<text x="44.4" y="164.8">4</text>
<text x="44.4" y="167.4">6</text>
<text x="159.8" y="167.7" transform="rotate(-90 159.8 167.7)">0</text>
<text x="35.5" y="169.9">7</text>
<text x="35.5" y="172.5">9</text>
<text x="43.8" y="172.5">10</text>
<text x="44.4" y="169.9">8</text>
<text x="153.6" y="172.5">6</text>
<text x="153.6" y="169.9">1</text>
<text x="121.8" y="175">1</text>
<text x="121.8" y="177.5">2</text>
<text x="153.6" y="177.5">7</text>
<text x="153.6" y="175">2</text>
<text x="121.8" y="180.1">3</text>
<text x="153.6" y="185.2">4</text>
<text x="153.6" y="182.6">8</text>
<text x="153.6" y="180.1">3</text>
<text x="153.6" y="190.2">5</text>
<text x="153.6" y="187.7">9</text>
</g>
<text font-size="1.8" fill="#0000c2" x="38.4" y="176.4">JTAG</text>
</svg>
